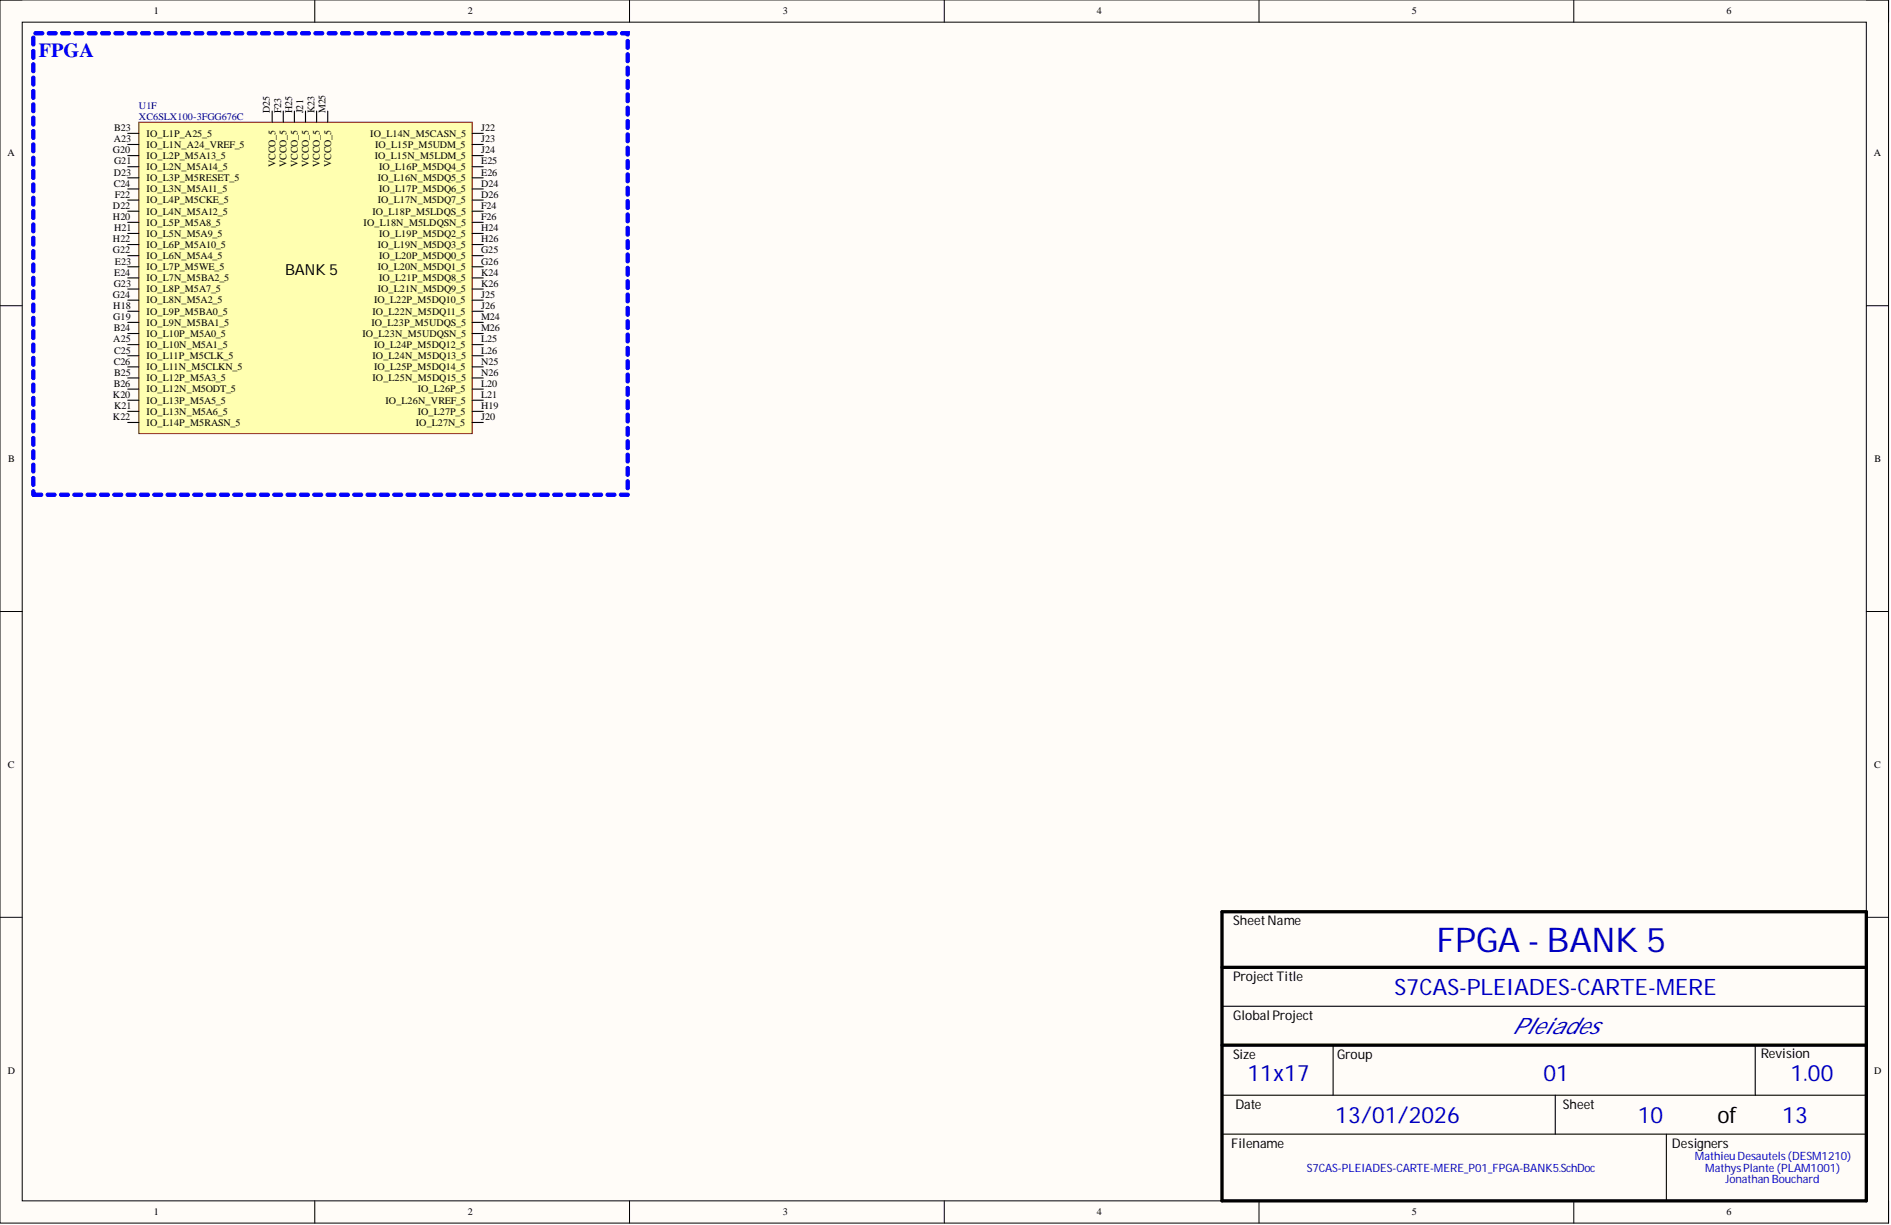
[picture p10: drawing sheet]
<svg xmlns="http://www.w3.org/2000/svg" width="431mm" height="279mm" viewBox="0 0 431 279" stroke-linecap="round" stroke-linejoin="round" font-family="sans-serif">
<path d="M0 0h430.9v279h-430.9z" fill-rule="evenodd" fill="#fffcf8"/>
<path d="M0 0h430.9v279h-430.9z" fill="none" stroke="#000" stroke-width=".23"/>
<path d="M5.1 5.1h420.7v268.8h-420.7z" fill-rule="evenodd" fill="#fffcf8"/>
<g fill="none" stroke="#000" stroke-width=".23">
<path d="M0 0h5.1M71.8 0v5.1M143.6 0v5.1M215.4 0v5.1M287.3 0v5.1M359.1 0v5.1M425.8 0h5.1v5.1M5.1 5.1h420.7v268.8h-420.7zM0 69.7h5.1M425.8 69.7h5.1M0 139.5h5.1M425.8 139.5h5.1"/>
<path d="M0 209.2h5.1M425.8 209.2h5.1M71.8 273.9v5.1M143.6 273.9v5.1M215.4 273.9v5.1M287.3 273.9v5.1M359.1 273.9v5.1M430.9 273.9v5.1"/>
</g>
<path d="M278.8 208h147v65.9h-147zM278.8 220.6h147M278.8 238.4h147" fill="none" stroke="#000" stroke-width=".76"/>
<path d="M278.8 229.5h147M304.2 238.4v11.4M400.5 238.4v11.4M278.8 249.8h147M278.8 258.7h147M354.8 249.8v8.9M380.2 258.7v15.2" fill="none" stroke="#000" stroke-width=".25"/>
<path d="M31.7 27.9h76v71h-76z" fill-rule="evenodd" fill="#ffffb0"/>
<path d="M31.7 27.9h76v71h-76z" fill="none" stroke="#800000" stroke-width=".23"/>
<g fill="none" stroke="#000" stroke-width=".25">
<path d="M29.1 30.4h2.6M29.1 33h2.6M29.1 35.5h2.6M29.1 38h2.6M62.1 25.3v2.6M64.6 25.3v2.6M67.2 25.3v2.6M69.7 25.3v2.6M72.2 25.3v2.6M74.8 25.3v2.6M107.7 30.4h2.6M107.7 33h2.6"/>
<path d="M107.7 35.5h2.6M107.7 38h2.6M29.1 40.6h2.6M29.1 43.1h2.6M29.1 45.6h2.6M29.1 48.2h2.6M29.1 50.7h2.6M29.1 53.2h2.6M29.1 55.8h2.6M29.1 58.3h2.6M107.7 40.6h2.6M107.7 43.1h2.6"/>
<path d="M107.7 45.6h2.6M107.7 48.2h2.6M107.7 50.7h2.6M107.7 53.2h2.6M107.7 55.8h2.6M107.7 58.3h2.6M29.1 60.9h2.6M29.1 63.4h2.6M29.1 65.9h2.6M29.1 68.5h2.6M29.1 71h2.6M29.1 73.5h2.6"/>
<path d="M29.1 76.1h2.6M29.1 78.6h2.6M107.7 60.9h2.6M107.7 63.4h2.6M107.7 65.9h2.6M107.7 68.5h2.6M107.7 71h2.6M107.7 73.5h2.6M107.7 76.1h2.6M107.7 78.6h2.6M29.1 81.1h2.6M29.1 83.7h2.6"/>
<path d="M29.1 86.2h2.6M29.1 88.8h2.6M29.1 91.3h2.6M29.1 93.8h2.6M29.1 96.4h2.6M107.7 81.1h2.6M107.7 83.7h2.6M107.7 86.2h2.6M107.7 88.8h2.6M107.7 91.3h2.6M107.7 93.8h2.6M107.7 96.4h2.6"/>
</g>
<path d="M7.4 111.8a.38 .38 0 0 1 .6 .3v.7a.38 .38 0 0 1-.4 .4 .38 .38 0 0 1-.4-.4v-.7zM7.4 108.7a.38 .38 0 0 1 .6 .3v1.6a.38 .38 0 0 1-.4 .3 .38 .38 0 0 1-.4-.3v-1.6zM7.4 105.7a.38 .38 0 0 1 .6 .3v1.5a.38 .38 0 0 1-.4 .4 .38 .38 0 0 1-.4-.4v-1.5zM7.4 102.6a.38 .38 0 0 1 .6 .4v1.5a.38 .38 0 0 1-.4 .4 .38 .38 0 0 1-.4-.4v-1.5zM7.4 99.6a.38 .38 0 0 1 .6 .3v1.5a.38 .38 0 0 1-.4 .4 .38 .38 0 0 1-.4-.4v-1.5zM7.4 96.5a.38 .38 0 0 1 .6 .4v1.5a.38 .38 0 0 1-.4 .4 .38 .38 0 0 1-.4-.4v-1.5zM7.4 93.5a.38 .38 0 0 1 .6 .3v1.5a.38 .38 0 0 1-.4 .4 .38 .38 0 0 1-.4-.4v-1.5zM7.4 90.5a.38 .38 0 0 1 .6 .3v1.5a.38 .38 0 0 1-.4 .4 .38 .38 0 0 1-.4-.4v-1.5zM7.4 87.4a.38 .38 0 0 1 .6 .3v1.6a.38 .38 0 0 1-.4 .3 .38 .38 0 0 1-.4-.3v-1.6zM7.4 84.4a.38 .38 0 0 1 .6 .3v1.5a.38 .38 0 0 1-.4 .4 .38 .38 0 0 1-.4-.4v-1.5zM7.4 81.3a.38 .38 0 0 1 .6 .3v1.6a.38 .38 0 0 1-.4 .4 .38 .38 0 0 1-.4-.4v-1.6zM7.4 78.3a.38 .38 0 0 1 .6 .3v1.5a.38 .38 0 0 1-.4 .4 .38 .38 0 0 1-.4-.4v-1.5zM7.4 75.2a.38 .38 0 0 1 .6 .4v1.5a.38 .38 0 0 1-.4 .4 .38 .38 0 0 1-.4-.4v-1.5zM7.4 72.2a.38 .38 0 0 1 .6 .3v1.5a.38 .38 0 0 1-.4 .4 .38 .38 0 0 1-.4-.4v-1.5zM7.4 69.1a.38 .38 0 0 1 .6 .4v1.5a.38 .38 0 0 1-.4 .4 .38 .38 0 0 1-.4-.4v-1.5zM7.4 66.1a.38 .38 0 0 1 .6 .3v1.6a.38 .38 0 0 1-.4 .3 .38 .38 0 0 1-.4-.3v-1.6zM7.4 63.1a.38 .38 0 0 1 .6 .3v1.5a.38 .38 0 0 1-.4 .4 .38 .38 0 0 1-.4-.4v-1.5zM7.4 60a.38 .38 0 0 1 .6 .3v1.6a.38 .38 0 0 1-.4 .3 .38 .38 0 0 1-.4-.3v-1.6zM7.4 57a.38 .38 0 0 1 .6 .3v1.5a.38 .38 0 0 1-.4 .4 .38 .38 0 0 1-.4-.4v-1.5zM7.4 53.9a.38 .38 0 0 1 .6 .4v1.5a.38 .38 0 0 1-.4 .4 .38 .38 0 0 1-.4-.4v-1.5zM7.4 50.9a.38 .38 0 0 1 .6 .3v1.5a.38 .38 0 0 1-.4 .4 .38 .38 0 0 1-.4-.4v-1.5zM7.4 47.8a.38 .38 0 0 1 .6 .4v1.5a.38 .38 0 0 1-.4 .4 .38 .38 0 0 1-.4-.4v-1.5zM7.4 44.8a.38 .38 0 0 1 .6 .3v1.5a.38 .38 0 0 1-.4 .4 .38 .38 0 0 1-.4-.4v-1.5zM7.4 41.8a.38 .38 0 0 1 .6 .3v1.5a.38 .38 0 0 1-.4 .4 .38 .38 0 0 1-.4-.4v-1.5zM7.4 38.7a.38 .38 0 0 1 .6 .3v1.6a.38 .38 0 0 1-.4 .3 .38 .38 0 0 1-.4-.3v-1.6zM7.4 35.7a.38 .38 0 0 1 .6 .3v1.5a.38 .38 0 0 1-.4 .4 .38 .38 0 0 1-.4-.4v-1.5zM7.4 32.6a.38 .38 0 0 1 .6 .4v1.5a.38 .38 0 0 1-.4 .4 .38 .38 0 0 1-.4-.4v-1.5zM7.4 29.6a.38 .38 0 0 1 .6 .3v1.5a.38 .38 0 0 1-.4 .4 .38 .38 0 0 1-.4-.4v-1.5zM7.4 26.5a.38 .38 0 0 1 .6 .4v1.5a.38 .38 0 0 1-.4 .4 .38 .38 0 0 1-.4-.4v-1.5zM7.4 23.5a.38 .38 0 0 1 .6 .3v1.5a.38 .38 0 0 1-.4 .4 .38 .38 0 0 1-.4-.4v-1.5zM7.4 20.5a.38 .38 0 0 1 .6 .3v1.5a.38 .38 0 0 1-.4 .4 .38 .38 0 0 1-.4-.4v-1.5zM7.4 17.4a.38 .38 0 0 1 .6 .3v1.6a.38 .38 0 0 1-.4 .3 .38 .38 0 0 1-.4-.3v-1.6zM7.4 14.4a.38 .38 0 0 1 .6 .3v1.5a.38 .38 0 0 1-.4 .4 .38 .38 0 0 1-.4-.4v-1.5zM7.4 11.3a.38 .38 0 0 1 .6 .3v1.6a.38 .38 0 0 1-.4 .4 .38 .38 0 0 1-.4-.4v-1.6zM7.4 8.3a.38 .38 0 0 1 .6 .3v1.5a.38 .38 0 0 1-.4 .4 .38 .38 0 0 1-.4-.4v-1.5zM7.9 7.3l1.7-.1a.38 .38 0 0 1 .4 .4 .38 .38 0 0 1-.4 .4h-1.5a.38 .38 0 0 1-.4-.3 .38 .38 0 0 1 .2-.4zM11 7.3l1.7-.1a.38 .38 0 0 1 .4 .4 .38 .38 0 0 1-.4 .4h-1.5a.38 .38 0 0 1-.4-.3 .38 .38 0 0 1 .2-.4zM14 7.3l1.7-.1a.38 .38 0 0 1 .4 .4 .38 .38 0 0 1-.4 .4h-1.5a.38 .38 0 0 1-.4-.3 .38 .38 0 0 1 .2-.4zM17 7.3l1.8-.1a.38 .38 0 0 1 .3 .4 .38 .38 0 0 1-.3 .4h-1.6a.38 .38 0 0 1-.3-.3 .38 .38 0 0 1 .1-.4zM20.1 7.3l1.7-.1a.38 .38 0 0 1 .4 .4 .38 .38 0 0 1-.4 .4h-1.5a.38 .38 0 0 1-.4-.3 .38 .38 0 0 1 .2-.4zM23.1 7.3l1.7-.1a.38 .38 0 0 1 .4 .4 .38 .38 0 0 1-.4 .4h-1.5a.38 .38 0 0 1-.3-.3 .38 .38 0 0 1 .1-.4zM26.2 7.3l1.7-.1a.38 .38 0 0 1 .4 .4 .38 .38 0 0 1-.4 .4h-1.5a.38 .38 0 0 1-.4-.3 .38 .38 0 0 1 .2-.4zM29.2 7.3l1.7-.1a.38 .38 0 0 1 .4 .4 .38 .38 0 0 1-.4 .4h-1.5a.38 .38 0 0 1-.4-.3 .38 .38 0 0 1 .2-.4zM32.3 7.3l1.7-.1a.38 .38 0 0 1 .3 .4 .38 .38 0 0 1-.3 .4h-1.6a.38 .38 0 0 1-.3-.3 .38 .38 0 0 1 .2-.4zM35.3 7.3l1.7-.1a.38 .38 0 0 1 .4 .4 .38 .38 0 0 1-.4 .4h-1.5a.38 .38 0 0 1-.4-.3 .38 .38 0 0 1 .2-.4zM38.3 7.3l1.7-.1a.38 .38 0 0 1 .4 .4 .38 .38 0 0 1-.4 .4h-1.5a.38 .38 0 0 1-.3-.3 .38 .38 0 0 1 .1-.4zM41.4 7.3l1.7-.1a.38 .38 0 0 1 .4 .4 .38 .38 0 0 1-.4 .4h-1.5a.38 .38 0 0 1-.4-.3 .38 .38 0 0 1 .2-.4zM44.4 7.3l1.7-.1a.38 .38 0 0 1 .4 .4 .38 .38 0 0 1-.4 .4h-1.5a.38 .38 0 0 1-.4-.3 .38 .38 0 0 1 .2-.4zM47.5 7.3l1.7-.1a.38 .38 0 0 1 .4 .4 .38 .38 0 0 1-.4 .4h-1.5a.38 .38 0 0 1-.4-.3 .38 .38 0 0 1 .2-.4zM50.5 7.3l1.7-.1a.38 .38 0 0 1 .4 .4 .38 .38 0 0 1-.4 .4h-1.5a.38 .38 0 0 1-.4-.3 .38 .38 0 0 1 .2-.4zM53.5 7.3l1.8-.1a.38 .38 0 0 1 .3 .4 .38 .38 0 0 1-.3 .4h-1.6a.38 .38 0 0 1-.3-.3 .38 .38 0 0 1 .1-.4zM56.6 7.3l1.7-.1a.38 .38 0 0 1 .4 .4 .38 .38 0 0 1-.4 .4h-1.5a.38 .38 0 0 1-.4-.3 .38 .38 0 0 1 .2-.4zM59.6 7.3l1.7-.1a.38 .38 0 0 1 .4 .4 .38 .38 0 0 1-.4 .4h-1.5a.38 .38 0 0 1-.3-.3 .38 .38 0 0 1 .1-.4zM62.7 7.3l1.7-.1a.38 .38 0 0 1 .4 .4 .38 .38 0 0 1-.4 .4h-1.5a.38 .38 0 0 1-.4-.3 .38 .38 0 0 1 .2-.4zM65.7 7.3l1.7-.1a.38 .38 0 0 1 .4 .4 .38 .38 0 0 1-.4 .4h-1.5a.38 .38 0 0 1-.4-.3 .38 .38 0 0 1 .2-.4zM68.8 7.3l1.7-.1a.38 .38 0 0 1 .3 .4 .38 .38 0 0 1-.3 .4h-1.6a.38 .38 0 0 1-.3-.3 .38 .38 0 0 1 .2-.4zM71.8 7.3l1.7-.1a.38 .38 0 0 1 .4 .4 .38 .38 0 0 1-.4 .4h-1.5a.38 .38 0 0 1-.4-.3 .38 .38 0 0 1 .2-.4zM74.8 7.3l1.7-.1a.38 .38 0 0 1 .4 .4 .38 .38 0 0 1-.4 .4h-1.5a.38 .38 0 0 1-.3-.3 .38 .38 0 0 1 .1-.4zM77.9 7.3l1.7-.1a.38 .38 0 0 1 .4 .4 .38 .38 0 0 1-.4 .4h-1.5a.38 .38 0 0 1-.4-.3 .38 .38 0 0 1 .2-.4zM80.9 7.3l1.7-.1a.38 .38 0 0 1 .4 .4 .38 .38 0 0 1-.4 .4h-1.5a.38 .38 0 0 1-.4-.3 .38 .38 0 0 1 .2-.4zM84 7.3l1.7-.1a.38 .38 0 0 1 .4 .4 .38 .38 0 0 1-.4 .4h-1.6a.38 .38 0 0 1-.3-.3 .38 .38 0 0 1 .2-.4zM87 7.3l1.7-.1a.38 .38 0 0 1 .4 .4 .38 .38 0 0 1-.4 .4h-1.5a.38 .38 0 0 1-.4-.3 .38 .38 0 0 1 .2-.4zM90 7.3l1.8-.1a.38 .38 0 0 1 .3 .4 .38 .38 0 0 1-.3 .4h-1.6a.38 .38 0 0 1-.3-.3 .38 .38 0 0 1 .1-.4zM93.1 7.3l1.7-.1a.38 .38 0 0 1 .4 .4 .38 .38 0 0 1-.4 .4h-1.5a.38 .38 0 0 1-.4-.3 .38 .38 0 0 1 .2-.4zM96.1 7.3l1.7-.1a.38 .38 0 0 1 .4 .4 .38 .38 0 0 1-.4 .4h-1.5a.38 .38 0 0 1-.4-.3 .38 .38 0 0 1 .2-.4zM99.2 7.3l1.7-.1a.38 .38 0 0 1 .4 .4 .38 .38 0 0 1-.4 .4h-1.5a.38 .38 0 0 1-.4-.3 .38 .38 0 0 1 .2-.4zM102.2 7.3l1.7-.1a.38 .38 0 0 1 .4 .4 .38 .38 0 0 1-.4 .4h-1.5a.38 .38 0 0 1-.4-.3 .38 .38 0 0 1 .2-.4zM105.3 7.3l1.7-.1a.38 .38 0 0 1 .3 .4 .38 .38 0 0 1-.3 .4h-1.6a.38 .38 0 0 1-.3-.3 .38 .38 0 0 1 .2-.4zM108.3 7.3l1.7-.1a.38 .38 0 0 1 .4 .4 .38 .38 0 0 1-.4 .4h-1.5a.38 .38 0 0 1-.4-.3 .38 .38 0 0 1 .2-.4zM111.3 7.3l1.7-.1a.38 .38 0 0 1 .4 .4 .38 .38 0 0 1-.4 .4h-1.5a.38 .38 0 0 1-.3-.3 .38 .38 0 0 1 .1-.4zM114.4 7.3l1.7-.1a.38 .38 0 0 1 .4 .4 .38 .38 0 0 1-.4 .4h-1.5a.38 .38 0 0 1-.4-.3 .38 .38 0 0 1 .2-.4zM117.4 7.3l1.7-.1a.38 .38 0 0 1 .4 .4 .38 .38 0 0 1-.4 .4h-1.5a.38 .38 0 0 1-.4-.3 .38 .38 0 0 1 .2-.4zM120.5 7.3l1.7-.1a.38 .38 0 0 1 .3 .4 .38 .38 0 0 1-.3 .4h-1.6a.38 .38 0 0 1-.3-.3 .38 .38 0 0 1 .2-.4zM123.5 7.3l1.7-.1a.38 .38 0 0 1 .4 .4 .38 .38 0 0 1-.4 .4h-1.5a.38 .38 0 0 1-.4-.3 .38 .38 0 0 1 .2-.4zM126.5 7.3l1.8-.1a.38 .38 0 0 1 .3 .4 .38 .38 0 0 1-.3 .4h-1.6a.38 .38 0 0 1-.3-.3 .38 .38 0 0 1 .1-.4zM129.6 7.3l1.7-.1a.38 .38 0 0 1 .4 .4 .38 .38 0 0 1-.4 .4h-1.5a.38 .38 0 0 1-.4-.3 .38 .38 0 0 1 .2-.4zM132.6 7.3l1.7-.1a.38 .38 0 0 1 .4 .4 .38 .38 0 0 1-.4 .4h-1.5a.38 .38 0 0 1-.4-.3 .38 .38 0 0 1 .2-.4zM135.7 7.3l1.7-.1a.38 .38 0 0 1 .4 .4 .38 .38 0 0 1-.4 .4h-1.5a.38 .38 0 0 1-.4-.3 .38 .38 0 0 1 .2-.4zM138.7 7.3l1.7-.1a.38 .38 0 0 1 .4 .4 .38 .38 0 0 1-.4 .4h-1.5a.38 .38 0 0 1-.4-.3 .38 .38 0 0 1 .2-.4zM141.7 7.3l1.9-.1v.6a.38 .38 0 0 1-.4 .4 .38 .38 0 0 1-.4-.4v-.2l.4 .4h-1.3a.38 .38 0 0 1-.3-.3 .38 .38 0 0 1 .1-.4zM143 9a.38 .38 0 0 1 .6 .4v1.5a.38 .38 0 0 1-.4 .4 .38 .38 0 0 1-.4-.4v-1.5zM143 12.1a.38 .38 0 0 1 .6 .3v1.5a.38 .38 0 0 1-.4 .4 .38 .38 0 0 1-.4-.4v-1.5zM143 15.1a.38 .38 0 0 1 .6 .4v1.5a.38 .38 0 0 1-.4 .4 .38 .38 0 0 1-.4-.4v-1.5zM143 18.2a.38 .38 0 0 1 .6 .3v1.5a.38 .38 0 0 1-.4 .4 .38 .38 0 0 1-.4-.4v-1.5zM143 21.2a.38 .38 0 0 1 .6 .3v1.6a.38 .38 0 0 1-.4 .3 .38 .38 0 0 1-.4-.3v-1.6zM143 24.3a.38 .38 0 0 1 .6 .3v1.5a.38 .38 0 0 1-.4 .4 .38 .38 0 0 1-.4-.4v-1.5zM143 27.3a.38 .38 0 0 1 .6 .3v1.5a.38 .38 0 0 1-.4 .4 .38 .38 0 0 1-.4-.4v-1.5zM143 30.3a.38 .38 0 0 1 .6 .4v1.5a.38 .38 0 0 1-.4 .4 .38 .38 0 0 1-.4-.4v-1.5zM143 33.4a.38 .38 0 0 1 .6 .3v1.5a.38 .38 0 0 1-.4 .4 .38 .38 0 0 1-.4-.4v-1.5zM143 36.4a.38 .38 0 0 1 .6 .4v1.5a.38 .38 0 0 1-.4 .4 .38 .38 0 0 1-.4-.4v-1.5zM143 39.5a.38 .38 0 0 1 .6 .3v1.5a.38 .38 0 0 1-.4 .4 .38 .38 0 0 1-.4-.4v-1.5zM143 42.5a.38 .38 0 0 1 .6 .3v1.6a.38 .38 0 0 1-.4 .3 .38 .38 0 0 1-.4-.3v-1.6zM143 45.6a.38 .38 0 0 1 .6 .3v1.5a.38 .38 0 0 1-.4 .4 .38 .38 0 0 1-.4-.4v-1.5zM143 48.6a.38 .38 0 0 1 .6 .3v1.6a.38 .38 0 0 1-.4 .3 .38 .38 0 0 1-.4-.3v-1.6zM143 51.6a.38 .38 0 0 1 .6 .4v1.5a.38 .38 0 0 1-.4 .4 .38 .38 0 0 1-.4-.4v-1.5zM143 54.7a.38 .38 0 0 1 .6 .3v1.5a.38 .38 0 0 1-.4 .4 .38 .38 0 0 1-.4-.4v-1.5zM143 57.7a.38 .38 0 0 1 .6 .4v1.5a.38 .38 0 0 1-.4 .4 .38 .38 0 0 1-.4-.4v-1.5zM143 60.8a.38 .38 0 0 1 .6 .3v1.5a.38 .38 0 0 1-.4 .4 .38 .38 0 0 1-.4-.4v-1.5zM143 63.8a.38 .38 0 0 1 .6 .3v1.6a.38 .38 0 0 1-.4 .4 .38 .38 0 0 1-.4-.4v-1.6zM143 66.9a.38 .38 0 0 1 .6 .3v1.5a.38 .38 0 0 1-.4 .4 .38 .38 0 0 1-.4-.4v-1.5zM143 69.9a.38 .38 0 0 1 .6 .3v1.6a.38 .38 0 0 1-.4 .3 .38 .38 0 0 1-.4-.3v-1.6zM143 73a.38 .38 0 0 1 .6 .3v1.5a.38 .38 0 0 1-.4 .4 .38 .38 0 0 1-.4-.4v-1.5zM143 76a.38 .38 0 0 1 .6 .3v1.5a.38 .38 0 0 1-.4 .4 .38 .38 0 0 1-.4-.4v-1.5zM143 79a.38 .38 0 0 1 .6 .4v1.5a.38 .38 0 0 1-.4 .4 .38 .38 0 0 1-.4-.4v-1.5zM143 82.1a.38 .38 0 0 1 .6 .3v1.5a.38 .38 0 0 1-.4 .4 .38 .38 0 0 1-.4-.4v-1.5zM143 85.1a.38 .38 0 0 1 .6 .4v1.5a.38 .38 0 0 1-.4 .4 .38 .38 0 0 1-.4-.4v-1.5zM143 88.2a.38 .38 0 0 1 .6 .3v1.5a.38 .38 0 0 1-.4 .4 .38 .38 0 0 1-.4-.4v-1.5zM143 91.2a.38 .38 0 0 1 .6 .3v1.6a.38 .38 0 0 1-.4 .3 .38 .38 0 0 1-.4-.3v-1.6zM143 94.3a.38 .38 0 0 1 .6 .3v1.5a.38 .38 0 0 1-.4 .4 .38 .38 0 0 1-.4-.4v-1.5zM143 97.3a.38 .38 0 0 1 .6 .3v1.5a.38 .38 0 0 1-.4 .4 .38 .38 0 0 1-.4-.4v-1.5zM143 100.3a.38 .38 0 0 1 .6 .4v1.5a.38 .38 0 0 1-.4 .4 .38 .38 0 0 1-.4-.4v-1.5zM143 103.4a.38 .38 0 0 1 .6 .3v1.5a.38 .38 0 0 1-.4 .4 .38 .38 0 0 1-.4-.4v-1.5zM143 106.4a.38 .38 0 0 1 .6 .4v1.5a.38 .38 0 0 1-.4 .4 .38 .38 0 0 1-.4-.4v-1.5zM143 109.5a.38 .38 0 0 1 .6 .3v1.5a.38 .38 0 0 1-.4 .4 .38 .38 0 0 1-.4-.4v-1.5zM141.5 112.5h1.7a.38 .38 0 0 1 .4 .3 .38 .38 0 0 1-.4 .4h-1.5a.38 .38 0 0 1-.4-.3 .38 .38 0 0 1 .2-.4zM138.5 112.5h1.7a.38 .38 0 0 1 .3 .3 .38 .38 0 0 1-.3 .4h-1.6a.38 .38 0 0 1-.3-.3 .38 .38 0 0 1 .2-.4zM135.4 112.5h1.7a.38 .38 0 0 1 .4 .3 .38 .38 0 0 1-.4 .4h-1.5a.38 .38 0 0 1-.4-.3 .38 .38 0 0 1 .2-.4zM132.4 112.5h1.7a.38 .38 0 0 1 .4 .3 .38 .38 0 0 1-.4 .4h-1.5a.38 .38 0 0 1-.4-.3 .38 .38 0 0 1 .2-.4zM129.3 112.5h1.7a.38 .38 0 0 1 .4 .3 .38 .38 0 0 1-.4 .4h-1.5a.38 .38 0 0 1-.3-.3 .38 .38 0 0 1 .1-.4zM126.3 112.5h1.7a.38 .38 0 0 1 .4 .3 .38 .38 0 0 1-.4 .4h-1.5a.38 .38 0 0 1-.4-.3 .38 .38 0 0 1 .2-.4zM123.2 112.5h1.8a.38 .38 0 0 1 .3 .3 .38 .38 0 0 1-.3 .4h-1.6a.38 .38 0 0 1-.3-.3 .38 .38 0 0 1 .1-.4zM120.2 112.5h1.7a.38 .38 0 0 1 .4 .3 .38 .38 0 0 1-.4 .4h-1.5a.38 .38 0 0 1-.4-.3 .38 .38 0 0 1 .2-.4zM117.2 112.5h1.7a.38 .38 0 0 1 .4 .3 .38 .38 0 0 1-.4 .4h-1.5a.38 .38 0 0 1-.4-.3 .38 .38 0 0 1 .2-.4zM114.1 112.5h1.7a.38 .38 0 0 1 .4 .3 .38 .38 0 0 1-.4 .4h-1.5a.38 .38 0 0 1-.4-.3 .38 .38 0 0 1 .2-.4zM111.1 112.5h1.7a.38 .38 0 0 1 .4 .3 .38 .38 0 0 1-.4 .4h-1.5a.38 .38 0 0 1-.4-.3 .38 .38 0 0 1 .2-.4zM108 112.5h1.7a.38 .38 0 0 1 .4 .3 .38 .38 0 0 1-.4 .4h-1.5a.38 .38 0 0 1-.3-.3 .38 .38 0 0 1 .1-.4zM105 112.5h1.7a.38 .38 0 0 1 .4 .3 .38 .38 0 0 1-.4 .4h-1.5a.38 .38 0 0 1-.4-.3 .38 .38 0 0 1 .2-.4zM102 112.5h1.7a.38 .38 0 0 1 .3 .3 .38 .38 0 0 1-.3 .4h-1.6a.38 .38 0 0 1-.3-.3 .38 .38 0 0 1 .2-.4zM98.9 112.5h1.7a.38 .38 0 0 1 .4 .3 .38 .38 0 0 1-.4 .4h-1.5a.38 .38 0 0 1-.4-.3 .38 .38 0 0 1 .2-.4zM95.9 112.5h1.7a.38 .38 0 0 1 .4 .3 .38 .38 0 0 1-.4 .4h-1.5a.38 .38 0 0 1-.4-.3 .38 .38 0 0 1 .2-.4zM92.8 112.5h1.7a.38 .38 0 0 1 .4 .3 .38 .38 0 0 1-.4 .4h-1.5a.38 .38 0 0 1-.3-.3 .38 .38 0 0 1 .1-.4zM89.8 112.5h1.7a.38 .38 0 0 1 .4 .3 .38 .38 0 0 1-.4 .4h-1.5a.38 .38 0 0 1-.4-.3 .38 .38 0 0 1 .2-.4zM86.7 112.5h1.8a.38 .38 0 0 1 .3 .3 .38 .38 0 0 1-.3 .4h-1.6a.38 .38 0 0 1-.3-.3 .38 .38 0 0 1 .1-.4zM83.7 112.5h1.7a.38 .38 0 0 1 .4 .3 .38 .38 0 0 1-.4 .4h-1.5a.38 .38 0 0 1-.4-.3 .38 .38 0 0 1 .2-.4zM80.7 112.5h1.7a.38 .38 0 0 1 .4 .3 .38 .38 0 0 1-.4 .4h-1.5a.38 .38 0 0 1-.4-.3 .38 .38 0 0 1 .2-.4zM77.6 112.5h1.7a.38 .38 0 0 1 .4 .3 .38 .38 0 0 1-.4 .4h-1.5a.38 .38 0 0 1-.4-.3 .38 .38 0 0 1 .2-.4zM74.6 112.5h1.7a.38 .38 0 0 1 .4 .3 .38 .38 0 0 1-.4 .4h-1.5a.38 .38 0 0 1-.4-.3 .38 .38 0 0 1 .2-.4zM71.5 112.5h1.8a.38 .38 0 0 1 .3 .3 .38 .38 0 0 1-.3 .4h-1.6a.38 .38 0 0 1-.3-.3 .38 .38 0 0 1 .1-.4zM68.5 112.5h1.7a.38 .38 0 0 1 .4 .3 .38 .38 0 0 1-.4 .4h-1.5a.38 .38 0 0 1-.4-.3 .38 .38 0 0 1 .2-.4zM65.5 112.5h1.7a.38 .38 0 0 1 .3 .3 .38 .38 0 0 1-.3 .4h-1.6a.38 .38 0 0 1-.3-.3 .38 .38 0 0 1 .2-.4zM62.4 112.5h1.7a.38 .38 0 0 1 .4 .3 .38 .38 0 0 1-.4 .4h-1.5a.38 .38 0 0 1-.4-.3 .38 .38 0 0 1 .2-.4zM59.4 112.5h1.7a.38 .38 0 0 1 .4 .3 .38 .38 0 0 1-.4 .4h-1.5a.38 .38 0 0 1-.4-.3 .38 .38 0 0 1 .2-.4zM56.3 112.5h1.7a.38 .38 0 0 1 .4 .3 .38 .38 0 0 1-.4 .4h-1.5a.38 .38 0 0 1-.3-.3 .38 .38 0 0 1 .1-.4zM53.3 112.5h1.7a.38 .38 0 0 1 .4 .3 .38 .38 0 0 1-.4 .4h-1.5a.38 .38 0 0 1-.4-.3 .38 .38 0 0 1 .2-.4zM50.2 112.5h1.8a.38 .38 0 0 1 .3 .3 .38 .38 0 0 1-.3 .4h-1.6a.38 .38 0 0 1-.3-.3 .38 .38 0 0 1 .1-.4zM47.2 112.5h1.7a.38 .38 0 0 1 .4 .3 .38 .38 0 0 1-.4 .4h-1.5a.38 .38 0 0 1-.4-.3 .38 .38 0 0 1 .2-.4zM44.2 112.5h1.7a.38 .38 0 0 1 .4 .3 .38 .38 0 0 1-.4 .4h-1.5a.38 .38 0 0 1-.4-.3 .38 .38 0 0 1 .2-.4zM41.1 112.5h1.7a.38 .38 0 0 1 .4 .3 .38 .38 0 0 1-.4 .4h-1.5a.38 .38 0 0 1-.4-.3 .38 .38 0 0 1 .2-.4zM38.1 112.5h1.7a.38 .38 0 0 1 .4 .3 .38 .38 0 0 1-.4 .4h-1.5a.38 .38 0 0 1-.4-.3 .38 .38 0 0 1 .2-.4zM35 112.5h1.8a.38 .38 0 0 1 .3 .3 .38 .38 0 0 1-.3 .4h-1.6a.38 .38 0 0 1-.3-.3 .38 .38 0 0 1 .1-.4zM32 112.5h1.7a.38 .38 0 0 1 .4 .3 .38 .38 0 0 1-.4 .4h-1.5a.38 .38 0 0 1-.4-.3 .38 .38 0 0 1 .2-.4zM29 112.5h1.7a.38 .38 0 0 1 .3 .3 .38 .38 0 0 1-.3 .4h-1.6a.38 .38 0 0 1-.3-.3 .38 .38 0 0 1 .2-.4zM25.9 112.5h1.7a.38 .38 0 0 1 .4 .3 .38 .38 0 0 1-.4 .4h-1.5a.38 .38 0 0 1-.4-.3 .38 .38 0 0 1 .2-.4zM22.9 112.5h1.7a.38 .38 0 0 1 .4 .3 .38 .38 0 0 1-.4 .4h-1.5a.38 .38 0 0 1-.4-.3 .38 .38 0 0 1 .2-.4zM19.8 112.5h1.7a.38 .38 0 0 1 .4 .3 .38 .38 0 0 1-.4 .4h-1.5a.38 .38 0 0 1-.3-.3 .38 .38 0 0 1 .1-.4zM16.8 112.5h1.7a.38 .38 0 0 1 .4 .3 .38 .38 0 0 1-.4 .4h-1.5a.38 .38 0 0 1-.4-.3 .38 .38 0 0 1 .2-.4zM13.8 112.5h1.7a.38 .38 0 0 1 .3 .3 .38 .38 0 0 1-.3 .4h-1.6a.38 .38 0 0 1-.3-.3 .38 .38 0 0 1 .2-.4zM10.7 112.5h1.7a.38 .38 0 0 1 .4 .3 .38 .38 0 0 1-.4 .4h-1.5a.38 .38 0 0 1-.4-.3 .38 .38 0 0 1 .2-.4zM7.7 112.5h1.7a.38 .38 0 0 1 .4 .3 .38 .38 0 0 1-.4 .4h-1.5a.38 .38 0 0 1-.4-.3 .38 .38 0 0 1 .2-.4z" fill="#00f" stroke="#00f" stroke-width=".23"/>
<text font-size="7.8" fill="#0000bf" x="327.7" y="217.2">FPGA - BANK 5</text>
<g font-size="5.2" fill="#0000bf">
<text x="318.2" y="227">S7CAS-PLEIADES-CARTE-MERE</text>
<text x="345" y="235.9">Pleiades</text>
<text x="284.6" y="246.6">11x17</text>
<text x="352.1" y="246.6">01</text>
<text x="408.5" y="246.6">1.00</text>
<text x="304.7" y="256.1">13/01/2026</text>
<text x="373.7" y="256.1">10</text>
<text x="406.6" y="256.1">13</text>
</g>
<text font-size="5.2" x="391.9" y="256.1">of</text>
<text font-size="4.6" fill="#00f" x="8.9" y="12.9">FPGA</text>
<text font-size="3.5" x="65.1" y="62.6">BANK 5</text>
<g font-size="3">
<text x="281.3" y="211.1">SheetName</text>
<text x="281.3" y="223.8">ProjectTitle</text>
<text x="281.3" y="232.6">Global Project</text>
<text x="281.3" y="241.5">Size</text>
<text x="305.1" y="241.5">Group</text>
<text x="401.7" y="241.3">Revision</text>
<text x="281.9" y="252.9">Date</text>
<text x="356.5" y="252.9">Sheet</text>
<text x="280.9" y="261.8">Filename</text>
<text x="381.5" y="261.8">Designers</text>
</g>
<g font-size="2.6" fill="#0000bf">
<text x="298.2" y="267.2">S7CAS-PLEIADES-CARTE-MERE_P01_FPGA-BANK5.SchDoc</text>
<text x="386.7" y="264.7">MathieuDesautels(DESM1210)</text>
<text x="389.1" y="267.2">MathysPlante(PLAM1001)</text>
<text x="393.7" y="269.8">JonathanBouchard</text>
</g>
<g font-size="2.3">
<text x="35.1" y="3.3">1</text>
<text x="106.7" y="3.3">2</text>
<text x="178.6" y="3.3">3</text>
<text x="250.3" y="3.3">4</text>
<text x="322.2" y="3.3">5</text>
<text x="393.9" y="3.3">6</text>
<text x="26" y="29.9">B23</text>
<text x="61.6" y="25.9" transform="rotate(-90 61.6 25.9)">D25</text>
<text x="64.1" y="25.9" transform="rotate(-90 64.1 25.9)">F23</text>
<text x="66.7" y="25.9" transform="rotate(-90 66.7 25.9)">H25</text>
<text x="69.2" y="25.9" transform="rotate(-90 69.2 25.9)">J21</text>
<text x="71.7" y="25.9" transform="rotate(-90 71.7 25.9)">K23</text>
<text x="74.3" y="25.9" transform="rotate(-90 74.3 25.9)">M25</text>
<text x="109.7" y="29.9">J22</text>
<text x="1.7" y="35.7">A</text>
<text x="25.8" y="35">G20</text>
<text x="25.9" y="32.4">A23</text>
<text x="33.5" y="31.2">IO_L1P_A25_5</text>
<text x="33.5" y="33.7">IO_L1N_A24_VREF_5</text>
<text x="84.5" y="31.2">IO_L14N_M5CASN_5</text>
<text x="85.6" y="33.7">IO_L15P_M5UDM_5</text>
<text x="109.7" y="32.4">J23</text>
<text x="109.7" y="35">J24</text>
<text x="427.5" y="35.7">A</text>
<text x="25.9" y="40.1">D23</text>
<text x="26" y="37.5">G21</text>
<text x="33.5" y="36.3">IO_L2P_M5A13_5</text>
<text x="33.5" y="38.8">IO_L2N_M5A14_5</text>
<text x="33.5" y="41.3">IO_L3P_M5RESET_5</text>
<text x="62.9" y="38.2" transform="rotate(-90 62.9 38.2)">VCCO_5</text>
<text x="65.4" y="38.2" transform="rotate(-90 65.4 38.2)">VCCO_5</text>
<text x="67.9" y="38.2" transform="rotate(-90 67.9 38.2)">VCCO_5</text>
<text x="70.5" y="38.2" transform="rotate(-90 70.5 38.2)">VCCO_5</text>
<text x="73" y="38.2" transform="rotate(-90 73 38.2)">VCCO_5</text>
<text x="75.5" y="38.2" transform="rotate(-90 75.5 38.2)">VCCO_5</text>
<text x="85.5" y="36.3">IO_L15N_M5LDM_5</text>
<text x="86.2" y="41.3">IO_L16N_M5DQ5_5</text>
<text x="86.5" y="38.8">IO_L16P_M5DQ4_5</text>
<text x="109.7" y="37.5">E25</text>
<text x="109.7" y="40.1">E26</text>
<text x="25.8" y="47.7">D22</text>
<text x="25.9" y="42.6">C24</text>
<text x="26.2" y="45.1">F22</text>
<text x="33.5" y="43.9">IO_L3N_M5A11_5</text>
<text x="33.5" y="46.4">IO_L4P_M5CKE_5</text>
<text x="86.2" y="46.4">IO_L17N_M5DQ7_5</text>
<text x="86.5" y="43.9">IO_L17P_M5DQ6_5</text>
<text x="109.7" y="42.6">D24</text>
<text x="109.7" y="45.1">D26</text>
<text x="109.7" y="47.7">F24</text>
<text x="25.8" y="50.2">H20</text>
<text x="26" y="52.7">H21</text>
<text x="33.5" y="48.9">IO_L4N_M5A12_5</text>
<text x="33.5" y="51.5">IO_L5P_M5A8_5</text>
<text x="83" y="51.5">IO_L18N_M5LDQSN_5</text>
<text x="85" y="48.9">IO_L18P_M5LDQS_5</text>
<text x="109.7" y="50.2">F26</text>
<text x="109.7" y="52.7">H24</text>
<text x="25.8" y="55.3">H22</text>
<text x="25.8" y="57.8">G22</text>
<text x="33.5" y="54">IO_L5N_M5A9_5</text>
<text x="33.5" y="56.5">IO_L6P_M5A10_5</text>
<text x="33.5" y="59.1">IO_L6N_M5A4_5</text>
<text x="86.2" y="56.5">IO_L19N_M5DQ3_5</text>
<text x="86.5" y="54">IO_L19P_M5DQ2_5</text>
<text x="86.5" y="59.1">IO_L20P_M5DQ0_5</text>
<text x="109.7" y="55.3">H26</text>
<text x="109.7" y="57.8">G25</text>
<text x="25.9" y="65.4">G23</text>
<text x="26" y="62.9">E24</text>
<text x="26.2" y="60.3">E23</text>
<text x="33.5" y="61.6">IO_L7P_M5WE_5</text>
<text x="33.5" y="64.1">IO_L7N_M5BA2_5</text>
<text x="86.2" y="61.6">IO_L20N_M5DQ1_5</text>
<text x="86.5" y="64.1">IO_L21P_M5DQ8_5</text>
<text x="109.7" y="60.3">G26</text>
<text x="109.7" y="62.9">K24</text>
<text x="109.7" y="65.4">K26</text>
<text x="25.8" y="68">G24</text>
<text x="25.9" y="70.5">H18</text>
<text x="33.5" y="66.7">IO_L8P_M5A7_5</text>
<text x="33.5" y="69.2">IO_L8N_M5A2_5</text>
<text x="33.5" y="71.8">IO_L9P_M5BA0_5</text>
<text x="85" y="71.8">IO_L22N_M5DQ11_5</text>
<text x="85.3" y="69.2">IO_L22P_M5DQ10_5</text>
<text x="86.2" y="66.7">IO_L21N_M5DQ9_5</text>
<text x="109.7" y="68">J25</text>
<text x="109.7" y="70.5">J26</text>
<text x="25.9" y="73">G19</text>
<text x="25.9" y="75.6">B24</text>
<text x="33.5" y="74.3">IO_L9N_M5BA1_5</text>
<text x="33.5" y="76.8">IO_L10P_M5A0_5</text>
<text x="82.7" y="76.8">IO_L23N_M5UDQSN_5</text>
<text x="84.7" y="74.3">IO_L23P_M5UDQS_5</text>
<text x="109.7" y="73">M24</text>
<text x="109.7" y="75.6">M26</text>
<text x="25.9" y="78.1">A25</text>
<text x="25.9" y="83.2">C26</text>
<text x="26" y="80.6">C25</text>
<text x="33.5" y="79.4">IO_L10N_M5A1_5</text>
<text x="33.5" y="81.9">IO_L11P_M5CLK_5</text>
<text x="85" y="81.9">IO_L24N_M5DQ13_5</text>
<text x="85.3" y="79.4">IO_L24P_M5DQ12_5</text>
<text x="109.7" y="78.1">L25</text>
<text x="109.7" y="80.6">L26</text>
<text x="109.7" y="83.2">N25</text>
<text x="25.9" y="88.2">B26</text>
<text x="26" y="85.7">B25</text>
<text x="33.5" y="84.4">IO_L11N_M5CLKN_5</text>
<text x="33.5" y="87">IO_L12P_M5A3_5</text>
<text x="33.5" y="89.5">IO_L12N_M5ODT_5</text>
<text x="85" y="87">IO_L25N_M5DQ15_5</text>
<text x="85.3" y="84.4">IO_L25P_M5DQ14_5</text>
<text x="95.3" y="89.5">IO_L26P_5</text>
<text x="109.7" y="85.7">N26</text>
<text x="109.7" y="88.2">L20</text>
<text x="25.8" y="90.8">K20</text>
<text x="25.8" y="95.9">K22</text>
<text x="26" y="93.3">K21</text>
<text x="33.5" y="92">IO_L13P_M5A5_5</text>
<text x="33.5" y="94.6">IO_L13N_M5A6_5</text>
<text x="88" y="92">IO_L26N_VREF_5</text>
<text x="95.3" y="94.6">IO_L27P_5</text>
<text x="109.7" y="90.8">L21</text>
<text x="109.7" y="93.3">H19</text>
<text x="109.7" y="95.9">J20</text>
<text x="33.5" y="97.1">IO_L14P_M5RASN_5</text>
<text x="94.9" y="97.1">IO_L27N_5</text>
<text x="1.9" y="105.4">B</text>
<text x="427.7" y="105.4">B</text>
<text x="1.8" y="175.2">C</text>
<text x="427.6" y="175.2">C</text>
<text x="1.8" y="244.9">D</text>
<text x="427.6" y="244.9">D</text>
<text x="35.1" y="277.2">1</text>
<text x="106.7" y="277.2">2</text>
<text x="178.6" y="277.2">3</text>
<text x="250.3" y="277.2">4</text>
<text x="322.2" y="277.2">5</text>
<text x="393.9" y="277.2">6</text>
</g>
<g font-size="2.3" fill="#000080">
<text x="31.7" y="24.8">U1F</text>
<text x="31.7" y="27.4">XC6SLX100-3FGG676C</text>
</g>
</svg>
